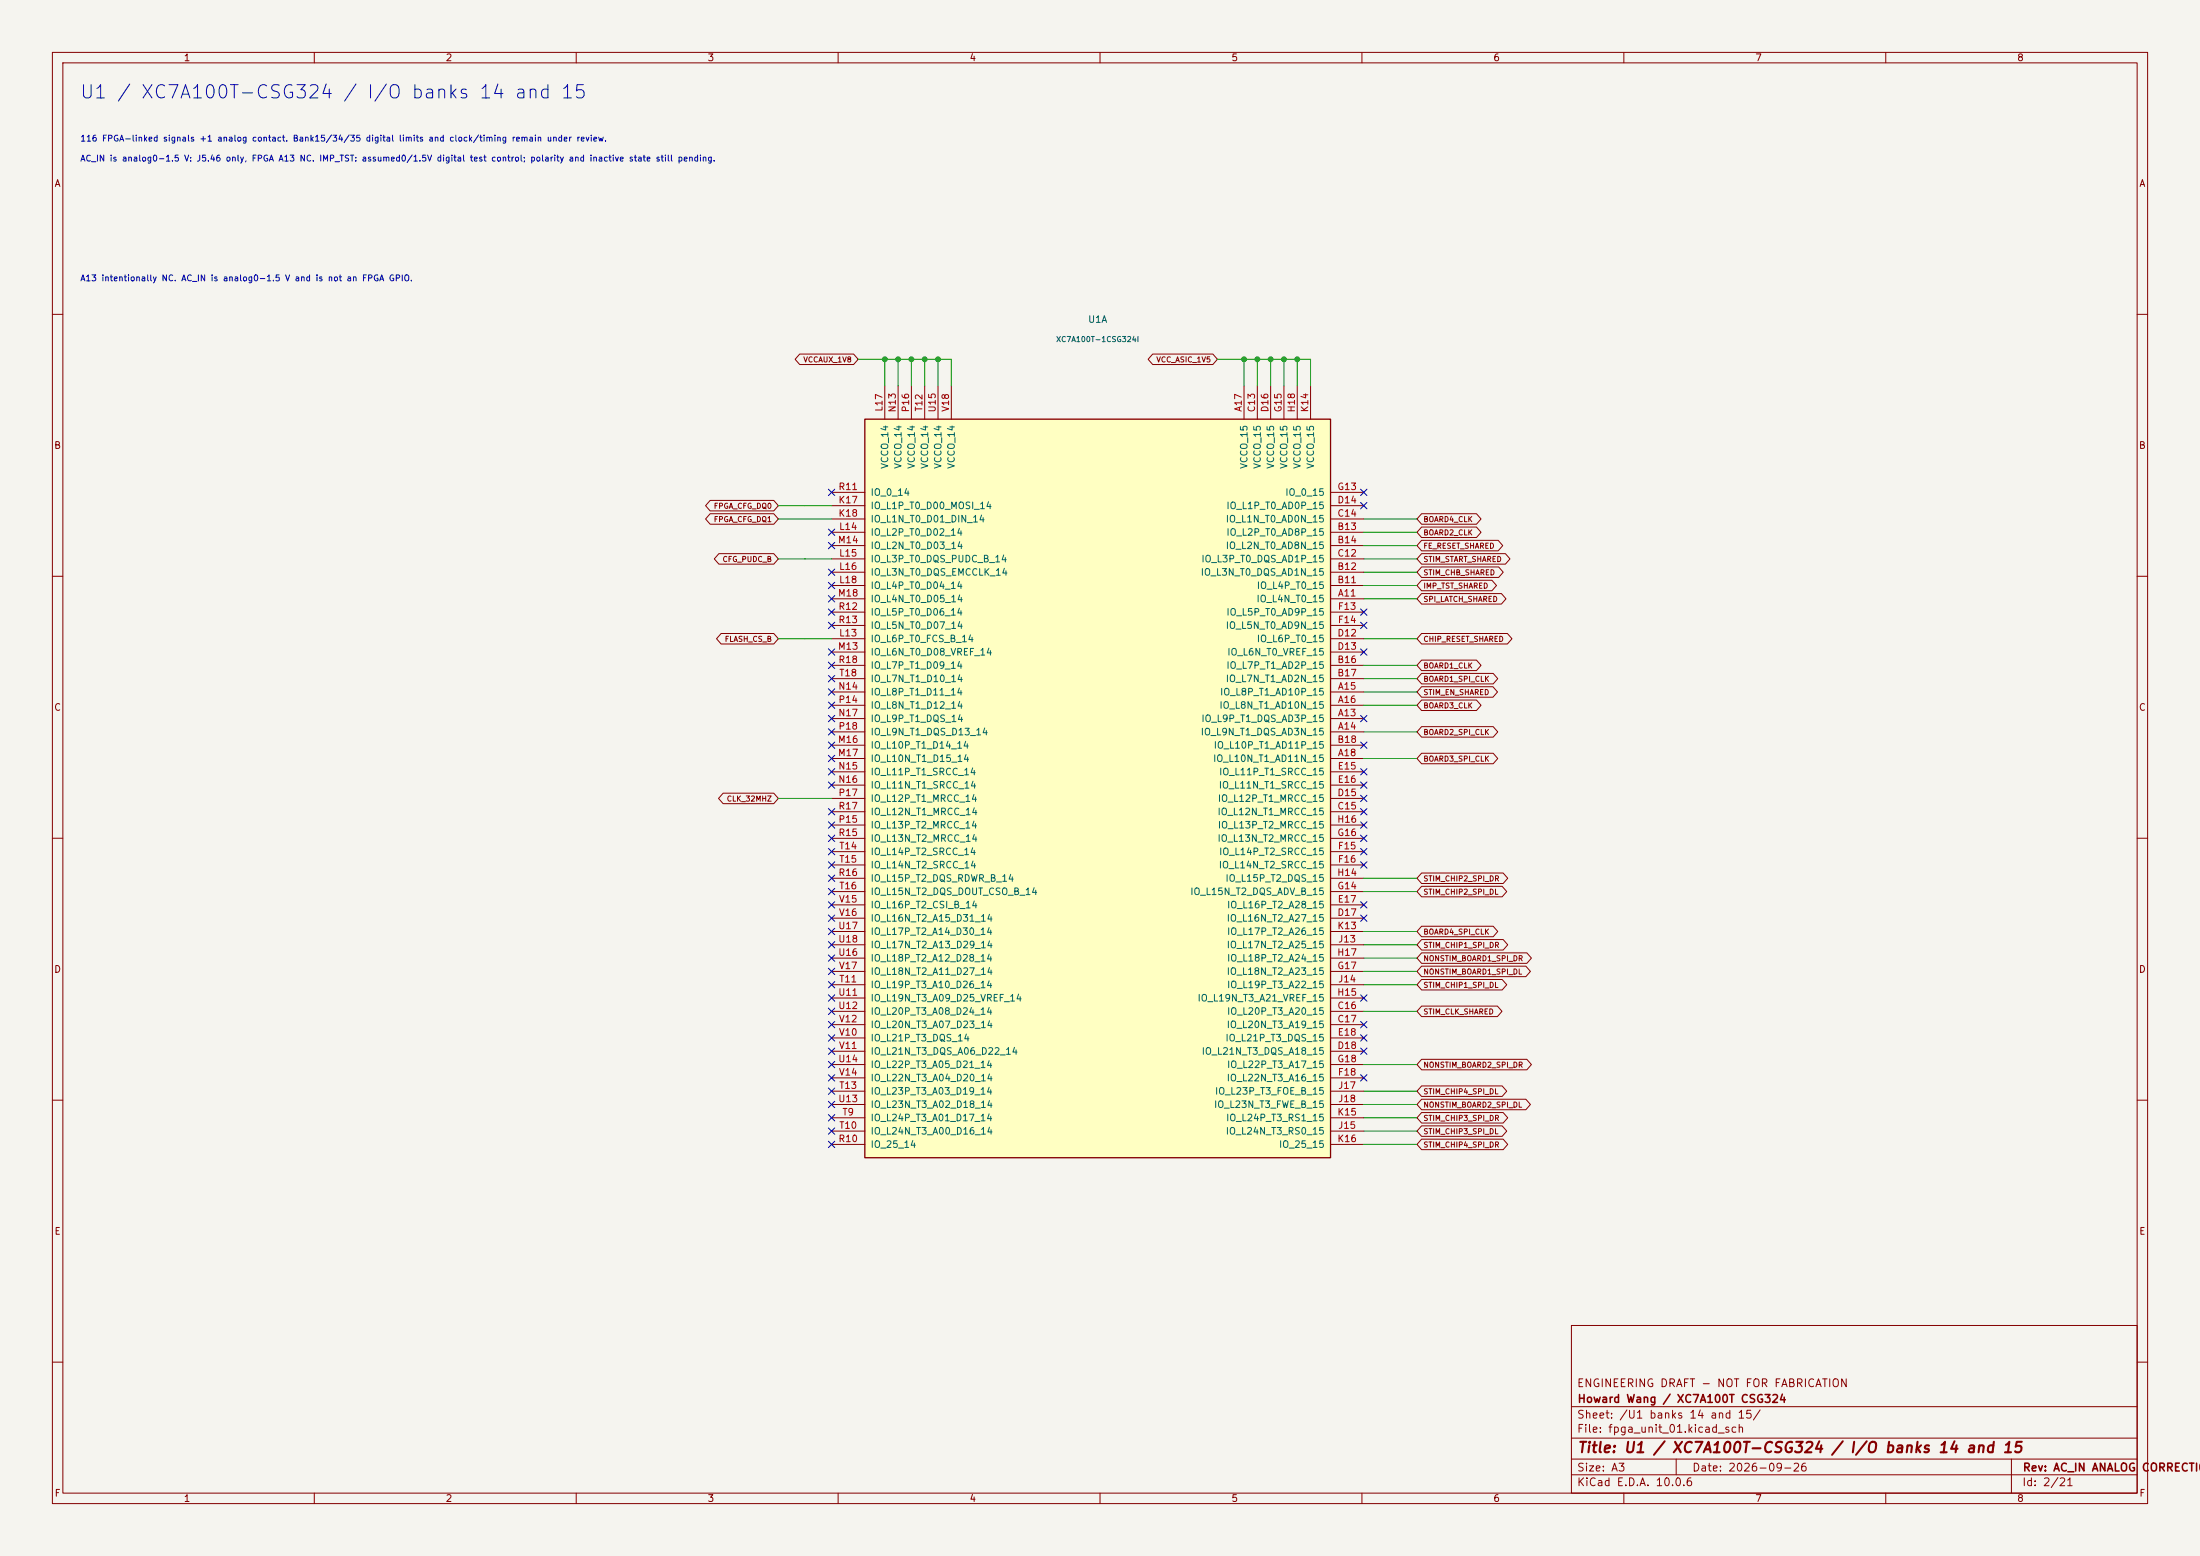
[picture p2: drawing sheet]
<svg xmlns="http://www.w3.org/2000/svg" width="420mm" height="297mm" viewBox="0 0 420 297" stroke-linecap="round" stroke-linejoin="round" font-family="sans-serif">
<path d="M0 0h420v297h-420z" fill="#f5f4ef" stroke="#f5f4ef" stroke-width=".19"/>
<g fill="none" stroke="#840000" stroke-width=".19">
<path d="M10 10h400v277h-400zM12 12h396v273h-396zM60 10v2M110 10v2M160 10v2M210 10v2M260 10v2M310 10v2M360 10v2M10 60h2M408 60h2M10 110h2"/>
<path d="M408 110h2M10 160h2M408 160h2M10 210h2M408 210h2M300 253h108v32h-108zM10 260h2M300 278.5h108M300 274.5h108M300 268.5h108M320 278.5v3M384 278.5v6.5"/>
<path d="M408 260h2M60 285v2M110 285v2M160 285v2M210 285v2M260 285v2M300 281.5h108M310 285v2M360 285v2"/>
</g>
<path d="M165.1 80h88.9v141h-88.9z" fill="#ffffc2"/>
<path d="M165.1 80h88.9v141h-88.9z" fill="none" stroke="#840000" stroke-width=".25"/>
<g fill="none" stroke="#840000" stroke-width=".19">
<path d="M152.7 67.6h10.3l.8 1-.8 1h-10.3l-.9-1zM168.9 73.7v6.3M171.4 73.7v6.3M174 73.7v6.3M176.5 73.7v6.3M179.1 73.7v6.3M181.6 73.7v6.3M220.1 67.6h11.4l.9 1-.9 1h-11.4l-.9-1zM237.5 73.7v6.3M240 73.7v6.3M242.6 73.7v6.3M245.1 73.7v6.3"/>
<path d="M247.6 73.7v6.3M250.2 73.7v6.3M135.6 95.5h12.1l.9 1-.9 1h-12.1l-.9-1zM135.6 98.1h12.1l.9 1-.9 1h-12.1l-.9-1zM158.7 99.1h6.4M158.7 96.5h6.4M158.7 94h6.4M254 99.1h6.3M254 96.5h6.3M254 94h6.3M271.4 98.1h10.5l.8 1-.8 1h-10.5l-.9-1zM137.2 105.7h10.5l.9 1-.9 1h-10.5l-.8-1z"/>
<path d="M158.7 114.3h6.4M158.7 111.8h6.4M158.7 109.2h6.4M158.7 101.6h6.4M158.7 104.1h6.4M158.7 106.7h6.4M158.7 116.8h6.4M158.7 119.4h6.4M254 114.3h6.3M254 111.8h6.3M254 109.2h6.3M254 101.6h6.3"/>
<path d="M254 104.1h6.3M254 106.7h6.3M254 116.8h6.3M254 119.4h6.3M271.4 105.7h16l.9 1-.9 1h-16l-.9-1zM271.4 103.1h14.6l.9 1-.9 1h-14.6l-.9-1zM271.4 100.6h10.5l.8 1-.8 1h-10.5l-.9-1zM271.4 108.2h14.7l.9 1-.9 1h-14.7l-.9-1zM271.4 110.8h13.4l.9 1-.9 1h-13.4l-.9-1zM271.4 113.3h15.2l.9 1-.9 1h-15.2l-.9-1zM137.7 120.9h10l.9 1-.9 1h-10l-.9-1zM158.7 137.2h6.4"/>
<path d="M158.7 139.7h6.4M158.7 132.1h6.4M158.7 134.6h6.4M158.7 127h6.4M158.7 129.5h6.4M158.7 121.9h6.4M158.7 124.5h6.4M254 137.2h6.3M254 139.7h6.3M254 132.1h6.3M254 134.6h6.3M254 127h6.3"/>
<path d="M254 129.5h6.3M254 121.9h6.3M254 124.5h6.3M271.4 120.9h16.4l.8 1-.8 1h-16.4l-.9-1zM271.4 128.5h13.7l.8 1-.8 1h-13.7l-.9-1zM271.4 126h10.5l.8 1-.8 1h-10.5l-.9-1zM271.4 133.6h10.5l.8 1-.8 1h-10.5l-.9-1zM271.4 131.1h13.6l.9 1-.9 1h-13.6l-.9-1zM271.4 138.7h13.7l.8 1-.8 1h-13.7l-.9-1zM138 151.4h9.7l.9 1-.9 1h-9.7l-.8-1zM158.7 144.8h6.4M158.7 142.2h6.4"/>
<path d="M158.7 154.9h6.4M158.7 152.4h6.4M158.7 147.3h6.4M158.7 149.9h6.4M158.7 157.5h6.4M254 144.8h6.3M254 142.2h6.3M254 154.9h6.3M254 152.4h6.3M254 147.3h6.3M254 149.9h6.3M254 157.5h6.3"/>
<path d="M271.4 143.8h13.7l.8 1-.8 1h-13.7l-.9-1zM158.7 175.3h6.4M158.7 172.7h6.4M158.7 162.6h6.4M158.7 165.1h6.4M158.7 170.2h6.4M158.7 160h6.4M158.7 167.6h6.4M158.7 177.8h6.4M254 175.3h6.3M254 172.7h6.3M254 162.6h6.3"/>
<path d="M254 165.1h6.3M254 170.2h6.3M254 160h6.3M254 167.6h6.3M254 177.8h6.3M271.4 179.3h15.6l.8 1-.8 1h-15.6l-.9-1zM271.4 176.8h13.7l.8 1-.8 1h-13.7l-.9-1zM271.4 169.2h15.4l.8 1-.8 1h-15.4l-.9-1zM271.4 166.6h15.6l.8 1-.8 1h-15.6l-.9-1zM158.7 193h6.4M158.7 195.6h6.4M158.7 198.1h6.4"/>
<path d="M158.7 185.4h6.4M158.7 190.5h6.4M158.7 182.9h6.4M158.7 180.3h6.4M158.7 188h6.4M254 193h6.3M254 195.6h6.3M254 198.1h6.3M254 185.4h6.3M254 190.5h6.3M254 182.9h6.3M254 180.3h6.3"/>
<path d="M254 188h6.3M271.4 184.4h19.9l.9 1-.9 1h-19.9l-.9-1zM271.4 181.9h20.1l.9 1-.9 1h-20.1l-.9-1zM271.4 187h15.4l.8 1-.8 1h-15.4l-.9-1zM271.4 192h14.5l.8 1-.8 1h-14.5l-.9-1zM158.7 200.7h6.4M158.7 205.7h6.4M158.7 203.2h6.4M158.7 215.9h6.4M158.7 208.3h6.4M158.7 210.8h6.4M158.7 213.4h6.4"/>
<path d="M158.7 218.4h6.4M254 200.7h6.3M254 205.7h6.3M254 203.2h6.3M254 215.9h6.3M254 208.3h6.3M254 210.8h6.3M254 213.4h6.3M254 218.4h6.3M271.4 209.8h19.9l.9 1-.9 1h-19.9l-.9-1zM271.4 202.2h20.1l.9 1-.9 1h-20.1l-.9-1zM271.4 214.9h15.4l.8 1-.8 1h-15.4l-.9-1z"/>
<path d="M271.4 207.3h15.4l.8 1-.8 1h-15.4l-.9-1zM271.4 217.4h15.6l.8 1-.8 1h-15.6l-.9-1zM271.4 212.4h15.6l.8 1-.8 1h-15.6l-.9-1z"/>
</g>
<g fill="none" stroke="#009600" stroke-width=".19">
<path d="M163.8 68.6h17.8v5.1M168.9 68.6v5.1M171.4 68.6v5.1M174 68.6v5.1M176.5 68.6v5.1M179.1 68.6v5.1M232.4 68.6h17.8v5.1M237.5 68.6v5.1M240 68.6v5.1M242.6 68.6v5.1M245.1 68.6v5.1M247.6 68.6v5.1"/>
<path d="M148.6 99.1h10.1M148.6 96.5h10.1M260.3 99.1h10.2M148.6 106.7h10.1M260.3 101.6h10.2M260.3 114.3h10.2M260.3 111.8h10.2M260.3 109.2h10.2M260.3 104.1h10.2M260.3 106.7h10.2M148.6 121.9h10.1M260.3 132.1h10.2"/>
<path d="M260.3 127h10.2M260.3 129.5h10.2M260.3 121.9h10.2M260.3 139.7h10.2M260.3 134.6h10.2M148.6 152.4h10.1M260.3 144.8h10.2M260.3 170.2h10.2M260.3 177.8h10.2M260.3 167.6h10.2M260.3 193h10.2M260.3 188h10.2"/>
<path d="M260.3 180.3h10.2M260.3 182.9h10.2M260.3 185.4h10.2M260.3 213.4h10.2M260.3 210.8h10.2M260.3 208.3h10.2M260.3 215.9h10.2M260.3 203.2h10.2M260.3 218.4h10.2"/>
</g>
<g fill="none" stroke="#000084" stroke-width=".19">
<path d="M158.1 93.4l1.3 1.2M159.4 93.4l-1.3 1.2M259.7 95.9l1.3 1.2M259.7 93.4l1.3 1.2M261 93.4l-1.3 1.2M261 95.9l-1.3 1.2M158.1 118.8l1.3 1.2M158.1 116.2l1.3 1.2M158.1 103.5l1.3 1.2M158.1 101l1.3 1.2M158.1 113.7l1.3 1.2M158.1 111.2l1.3 1.2"/>
<path d="M158.1 108.6l1.3 1.2M159.4 118.8l-1.3 1.2M159.4 116.2l-1.3 1.2M159.4 103.5l-1.3 1.2M159.4 101l-1.3 1.2M159.4 113.7l-1.3 1.2M159.4 111.2l-1.3 1.2M159.4 108.6l-1.3 1.2M259.7 118.8l1.3 1.2M259.7 116.2l1.3 1.2M261 118.8l-1.3 1.2M261 116.2l-1.3 1.2"/>
<path d="M158.1 131.5l1.3 1.2M158.1 134l1.3 1.2M158.1 136.6l1.3 1.2M158.1 139.1l1.3 1.2M158.1 126.4l1.3 1.2M158.1 123.9l1.3 1.2M158.1 128.9l1.3 1.2M159.4 131.5l-1.3 1.2M159.4 134l-1.3 1.2M159.4 136.6l-1.3 1.2M159.4 139.1l-1.3 1.2M159.4 126.4l-1.3 1.2"/>
<path d="M159.4 123.9l-1.3 1.2M159.4 128.9l-1.3 1.2M259.7 136.6l1.3 1.2M259.7 123.9l1.3 1.2M261 136.6l-1.3 1.2M261 123.9l-1.3 1.2M158.1 141.6l1.3 1.2M158.1 144.2l1.3 1.2M158.1 146.7l1.3 1.2M158.1 149.3l1.3 1.2M158.1 154.3l1.3 1.2M158.1 159.4l1.3 1.2"/>
<path d="M158.1 156.9l1.3 1.2M159.4 141.6l-1.3 1.2M159.4 144.2l-1.3 1.2M159.4 146.7l-1.3 1.2M159.4 149.3l-1.3 1.2M159.4 154.3l-1.3 1.2M159.4 159.4l-1.3 1.2M159.4 156.9l-1.3 1.2M259.7 151.8l1.3 1.2M259.7 159.4l1.3 1.2M259.7 154.3l1.3 1.2M259.7 141.6l1.3 1.2"/>
<path d="M259.7 149.3l1.3 1.2M259.7 146.7l1.3 1.2M259.7 156.9l1.3 1.2M261 151.8l-1.3 1.2M261 159.4l-1.3 1.2M261 154.3l-1.3 1.2M261 141.6l-1.3 1.2M261 149.3l-1.3 1.2M261 146.7l-1.3 1.2M261 156.9l-1.3 1.2M158.1 162l1.3 1.2M158.1 164.5l1.3 1.2"/>
<path d="M158.1 167l1.3 1.2M158.1 169.6l1.3 1.2M158.1 172.1l1.3 1.2M158.1 174.7l1.3 1.2M158.1 177.2l1.3 1.2M158.1 179.7l1.3 1.2M159.4 162l-1.3 1.2M159.4 164.5l-1.3 1.2M159.4 167l-1.3 1.2M159.4 169.6l-1.3 1.2M159.4 172.1l-1.3 1.2M159.4 174.7l-1.3 1.2"/>
<path d="M159.4 177.2l-1.3 1.2M159.4 179.7l-1.3 1.2M259.7 164.5l1.3 1.2M259.7 162l1.3 1.2M259.7 172.1l1.3 1.2M259.7 174.7l1.3 1.2M261 164.5l-1.3 1.2M261 162l-1.3 1.2M261 172.1l-1.3 1.2M261 174.7l-1.3 1.2M158.1 182.3l1.3 1.2M158.1 184.8l1.3 1.2"/>
<path d="M158.1 187.4l1.3 1.2M158.1 189.9l1.3 1.2M158.1 192.4l1.3 1.2M158.1 195l1.3 1.2M158.1 197.5l1.3 1.2M159.4 182.3l-1.3 1.2M159.4 184.8l-1.3 1.2M159.4 187.4l-1.3 1.2M159.4 189.9l-1.3 1.2M159.4 192.4l-1.3 1.2M159.4 195l-1.3 1.2M159.4 197.5l-1.3 1.2"/>
<path d="M259.7 195l1.3 1.2M259.7 197.5l1.3 1.2M259.7 189.9l1.3 1.2M261 195l-1.3 1.2M261 197.5l-1.3 1.2M261 189.9l-1.3 1.2M158.1 200.1l1.3 1.2M158.1 202.6l1.3 1.2M158.1 205.1l1.3 1.2M158.1 207.7l1.3 1.2M158.1 210.2l1.3 1.2M158.1 212.8l1.3 1.2"/>
<path d="M158.1 215.3l1.3 1.2M158.1 217.8l1.3 1.2M159.4 200.1l-1.3 1.2M159.4 202.6l-1.3 1.2M159.4 205.1l-1.3 1.2M159.4 207.7l-1.3 1.2M159.4 210.2l-1.3 1.2M159.4 212.8l-1.3 1.2M159.4 215.3l-1.3 1.2M159.4 217.8l-1.3 1.2M259.7 200.1l1.3 1.2M259.7 205.1l1.3 1.2"/>
<path d="M261 200.1l-1.3 1.2M261 205.1l-1.3 1.2"/>
</g>
<g fill="#009600" stroke="#009600" stroke-width=".19">
<circle cx="171.4" cy="68.6" r=".46"/>
<circle cx="168.9" cy="68.6" r=".46"/>
<circle cx="179.1" cy="68.6" r=".46"/>
<circle cx="174" cy="68.6" r=".46"/>
<circle cx="176.5" cy="68.6" r=".46"/>
<circle cx="237.5" cy="68.6" r=".46"/>
<circle cx="245.1" cy="68.6" r=".46"/>
<circle cx="247.6" cy="68.6" r=".46"/>
<circle cx="240" cy="68.6" r=".46"/>
<circle cx="242.6" cy="68.6" r=".46"/>
</g>
<text font-size="2.5" fill="#0000c2" x="15.1" y="19.5">U1 / XC7A100T-CSG324 / I/O banks 14 and 15</text>
<text font-size="2" fill="#840000" x="301" y="277.8">Title: U1 / XC7A100T-CSG324 / I/O banks 14 and 15</text>
<g font-size="1.5" fill="#840000">
<text x="300.9" y="265.1">ENGINEERING DRAFT - NOT FOR FABRICATION</text>
<text x="301" y="268.1">Howard Wang / XC7A100T CSG324</text>
<text x="300.9" y="273.8">File: fpga_unit_01.kicad_sch</text>
<text x="300.9" y="271.1">Sheet: /U1 banks 14 and 15/</text>
<text x="300.9" y="281.2">Size: A3</text>
<text x="322.9" y="281.2">Date: 2026-09-26</text>
<text x="386" y="281.2">Rev: AC_IN ANALOG</text>
<text x="408.8" y="281.2">CORRECTIO</text>
<text x="300.9" y="284">KiCad E.D.A. 10.0.6</text>
<text x="385.9" y="284">Id: 2/21</text>
</g>
<g font-size="1.3" fill="#840000">
<text x="35" y="12">1</text>
<text x="85" y="12">2</text>
<text x="135" y="12">3</text>
<text x="185" y="12">4</text>
<text x="235" y="12">5</text>
<text x="285" y="12">6</text>
<text x="335" y="12">7</text>
<text x="385" y="12">8</text>
<text x="10.3" y="36">A</text>
<text x="408.3" y="36">A</text>
<text x="10.2" y="86">B</text>
<text x="408.2" y="86">B</text>
<text x="10.2" y="136">C</text>
<text x="408.2" y="136">C</text>
<text x="10.2" y="186">D</text>
<text x="408.2" y="186">D</text>
<text x="10.3" y="236">E</text>
<text x="408.3" y="236">E</text>
<text x="10.3" y="286">F</text>
<text x="35" y="287">1</text>
<text x="85" y="287">2</text>
<text x="135" y="287">3</text>
<text x="185" y="287">4</text>
<text x="235" y="287">5</text>
<text x="285" y="287">6</text>
<text x="335" y="287">7</text>
<text x="385" y="287">8</text>
<text x="408.3" y="286">F</text>
</g>
<g font-size="1.3" fill="#006464">
<text x="207.6" y="61.9">U1A</text>
<text x="169.9" y="89.6" transform="rotate(-90 169.9 89.6)">VCCO_14</text>
<text x="172.4" y="89.6" transform="rotate(-90 172.4 89.6)">VCCO_14</text>
<text x="175" y="89.6" transform="rotate(-90 175 89.6)">VCCO_14</text>
<text x="177.5" y="89.6" transform="rotate(-90 177.5 89.6)">VCCO_14</text>
<text x="180" y="89.6" transform="rotate(-90 180 89.6)">VCCO_14</text>
<text x="182.6" y="89.6" transform="rotate(-90 182.6 89.6)">VCCO_14</text>
<text x="238.5" y="89.6" transform="rotate(-90 238.5 89.6)">VCCO_15</text>
<text x="241" y="89.6" transform="rotate(-90 241 89.6)">VCCO_15</text>
<text x="243.5" y="89.6" transform="rotate(-90 243.5 89.6)">VCCO_15</text>
<text x="246.1" y="89.6" transform="rotate(-90 246.1 89.6)">VCCO_15</text>
<text x="248.6" y="89.6" transform="rotate(-90 248.6 89.6)">VCCO_15</text>
<text x="251.2" y="89.6" transform="rotate(-90 251.2 89.6)">VCCO_15</text>
<text x="166.1" y="94.9">IO_0_14</text>
<text x="245.3" y="94.9">IO_0_15</text>
<text x="166.1" y="97.5">IO_L1P_T0_D00_MOSI_14</text>
<text x="166.1" y="100">IO_L1N_T0_D01_DIN_14</text>
<text x="233.9" y="100">IO_L1N_T0_AD0N_15</text>
<text x="234" y="97.5">IO_L1P_T0_AD0P_15</text>
<text x="166.1" y="102.6">IO_L2P_T0_D02_14</text>
<text x="166.1" y="107.6">IO_L3P_T0_DQS_PUDC_B_14</text>
<text x="166.1" y="105.1">IO_L2N_T0_D03_14</text>
<text x="229.2" y="107.6">IO_L3P_T0_DQS_AD1P_15</text>
<text x="233.9" y="105.1">IO_L2N_T0_AD8N_15</text>
<text x="234" y="102.6">IO_L2P_T0_AD8P_15</text>
<text x="166.1" y="110.2">IO_L3N_T0_DQS_EMCCLK_14</text>
<text x="166.1" y="112.7">IO_L4P_T0_D04_14</text>
<text x="229.1" y="110.2">IO_L3N_T0_DQS_AD1N_15</text>
<text x="239.8" y="112.7">IO_L4P_T0_15</text>
<text x="166.1" y="115.3">IO_L4N_T0_D05_14</text>
<text x="166.1" y="117.8">IO_L5P_T0_D06_14</text>
<text x="234" y="117.8">IO_L5P_T0_AD9P_15</text>
<text x="239.8" y="115.3">IO_L4N_T0_15</text>
<text x="166.1" y="122.9">IO_L6P_T0_FCS_B_14</text>
<text x="166.1" y="125.4">IO_L6N_T0_D08_VREF_14</text>
<text x="166.1" y="120.3">IO_L5N_T0_D07_14</text>
<text x="233.9" y="120.3">IO_L5N_T0_AD9N_15</text>
<text x="234.2" y="125.4">IO_L6N_T0_VREF_15</text>
<text x="239.8" y="122.9">IO_L6P_T0_15</text>
<text x="166.1" y="128">IO_L7P_T1_D09_14</text>
<text x="166.1" y="130.5">IO_L7N_T1_D10_14</text>
<text x="233.9" y="130.5">IO_L7N_T1_AD2N_15</text>
<text x="234" y="128">IO_L7P_T1_AD2P_15</text>
<text x="166.1" y="133">IO_L8P_T1_D11_14</text>
<text x="166.1" y="135.6">IO_L8N_T1_D12_14</text>
<text x="232.7" y="135.6">IO_L8N_T1_AD10N_15</text>
<text x="232.8" y="133">IO_L8P_T1_AD10P_15</text>
<text x="166.1" y="143.2">IO_L10P_T1_D14_14</text>
<text x="166.1" y="138.1">IO_L9P_T1_DQS_14</text>
<text x="166.1" y="140.7">IO_L9N_T1_DQS_D13_14</text>
<text x="229.1" y="140.7">IO_L9N_T1_DQS_AD3N_15</text>
<text x="229.2" y="138.1">IO_L9P_T1_DQS_AD3P_15</text>
<text x="231.6" y="143.2">IO_L10P_T1_AD11P_15</text>
<text x="166.1" y="145.7">IO_L10N_T1_D15_14</text>
<text x="166.1" y="148.3">IO_L11P_T1_SRCC_14</text>
<text x="231.5" y="145.7">IO_L10N_T1_AD11N_15</text>
<text x="232.6" y="148.3">IO_L11P_T1_SRCC_15</text>
<text x="166.1" y="150.8">IO_L11N_T1_SRCC_14</text>
<text x="166.1" y="153.4">IO_L12P_T1_MRCC_14</text>
<text x="166.1" y="155.9">IO_L12N_T1_MRCC_14</text>
<text x="232.3" y="155.9">IO_L12N_T1_MRCC_15</text>
<text x="232.4" y="153.4">IO_L12P_T1_MRCC_15</text>
<text x="232.6" y="150.8">IO_L11N_T1_SRCC_15</text>
<text x="166.1" y="158.4">IO_L13P_T2_MRCC_14</text>
<text x="166.1" y="161">IO_L13N_T2_MRCC_14</text>
<text x="232.3" y="161">IO_L13N_T2_MRCC_15</text>
<text x="232.4" y="158.4">IO_L13P_T2_MRCC_15</text>
<text x="166.1" y="163.5">IO_L14P_T2_SRCC_14</text>
<text x="166.1" y="166.1">IO_L14N_T2_SRCC_14</text>
<text x="232.6" y="166.1">IO_L14N_T2_SRCC_15</text>
<text x="232.6" y="163.5">IO_L14P_T2_SRCC_15</text>
<text x="166.1" y="168.6">IO_L15P_T2_DQS_RDWR_B_14</text>
<text x="166.1" y="171.1">IO_L15N_T2_DQS_DOUT_CSO_B_14</text>
<text x="166.1" y="173.7">IO_L16P_T2_CSI_B_14</text>
<text x="227.1" y="171.1">IO_L15N_T2_DQS_ADV_B_15</text>
<text x="233.8" y="168.6">IO_L15P_T2_DQS_15</text>
<text x="234.1" y="173.7">IO_L16P_T2_A28_15</text>
<text x="166.1" y="178.8">IO_L17P_T2_A14_D30_14</text>
<text x="166.1" y="176.2">IO_L16N_T2_A15_D31_14</text>
<text x="234.1" y="176.2">IO_L16N_T2_A27_15</text>
<text x="234.1" y="178.8">IO_L17P_T2_A26_15</text>
<text x="166.1" y="183.8">IO_L18P_T2_A12_D28_14</text>
<text x="166.1" y="181.3">IO_L17N_T2_A13_D29_14</text>
<text x="234.1" y="181.3">IO_L17N_T2_A25_15</text>
<text x="234.1" y="183.8">IO_L18P_T2_A24_15</text>
<text x="166.1" y="188.9">IO_L19P_T3_A10_D26_14</text>
<text x="166.1" y="191.5">IO_L19N_T3_A09_D25_VREF_14</text>
<text x="166.1" y="186.4">IO_L18N_T2_A11_D27_14</text>
<text x="228.5" y="191.5">IO_L19N_T3_A21_VREF_15</text>
<text x="234.1" y="186.4">IO_L18N_T2_A23_15</text>
<text x="234.1" y="188.9">IO_L19P_T3_A22_15</text>
<text x="166.1" y="194">IO_L20P_T3_A08_D24_14</text>
<text x="166.1" y="196.5">IO_L20N_T3_A07_D23_14</text>
<text x="234.1" y="196.5">IO_L20N_T3_A19_15</text>
<text x="234.1" y="194">IO_L20P_T3_A20_15</text>
<text x="166.1" y="199.1">IO_L21P_T3_DQS_14</text>
<text x="166.1" y="201.6">IO_L21N_T3_DQS_A06_D22_14</text>
<text x="229.3" y="201.6">IO_L21N_T3_DQS_A18_15</text>
<text x="233.8" y="199.1">IO_L21P_T3_DQS_15</text>
<text x="166.1" y="209.2">IO_L23P_T3_A03_D19_14</text>
<text x="166.1" y="204.2">IO_L22P_T3_A05_D21_14</text>
<text x="166.1" y="206.7">IO_L22N_T3_A04_D20_14</text>
<text x="231.8" y="209.2">IO_L23P_T3_FOE_B_15</text>
<text x="234.1" y="206.7">IO_L22N_T3_A16_15</text>
<text x="234.1" y="204.2">IO_L22P_T3_A17_15</text>
<text x="166.1" y="214.3">IO_L24P_T3_A01_D17_14</text>
<text x="166.1" y="211.8">IO_L23N_T3_A02_D18_14</text>
<text x="231.7" y="211.8">IO_L23N_T3_FWE_B_15</text>
<text x="233.9" y="214.3">IO_L24P_T3_RS1_15</text>
<text x="166.1" y="219.4">IO_25_14</text>
<text x="166.1" y="216.9">IO_L24N_T3_A00_D16_14</text>
<text x="233.9" y="216.9">IO_L24N_T3_RS0_15</text>
<text x="244" y="219.4">IO_25_15</text>
</g>
<g font-size="1.3" fill="#a90000">
<text x="168.8" y="78.7" transform="rotate(-90 168.8 78.7)">L17</text>
<text x="171.3" y="78.8" transform="rotate(-90 171.3 78.8)">N13</text>
<text x="173.9" y="78.8" transform="rotate(-90 173.9 78.8)">P16</text>
<text x="176.4" y="78.7" transform="rotate(-90 176.4 78.7)">T12</text>
<text x="178.9" y="78.8" transform="rotate(-90 178.9 78.8)">U15</text>
<text x="181.5" y="78.7" transform="rotate(-90 181.5 78.7)">V18</text>
<text x="237.4" y="78.7" transform="rotate(-90 237.4 78.7)">A17</text>
<text x="239.9" y="78.8" transform="rotate(-90 239.9 78.8)">C13</text>
<text x="242.4" y="78.8" transform="rotate(-90 242.4 78.8)">D16</text>
<text x="245" y="78.8" transform="rotate(-90 245 78.8)">G15</text>
<text x="247.5" y="78.8" transform="rotate(-90 247.5 78.8)">H18</text>
<text x="250.1" y="78.8" transform="rotate(-90 250.1 78.8)">K14</text>
<text x="160" y="93.8">R11</text>
<text x="255.2" y="93.8">G13</text>
<text x="160" y="96.4">K17</text>
<text x="160" y="98.9">K18</text>
<text x="160.1" y="101.5">L14</text>
<text x="255.2" y="101.5">B13</text>
<text x="255.2" y="98.9">C14</text>
<text x="255.2" y="96.4">D14</text>
<text x="159.9" y="104">M14</text>
<text x="160.1" y="106.5">L15</text>
<text x="255.2" y="104">B14</text>
<text x="255.2" y="106.5">C12</text>
<text x="160.1" y="109.1">L16</text>
<text x="160.1" y="111.6">L18</text>
<text x="255.2" y="111.6">B11</text>
<text x="255.2" y="109.1">B12</text>
<text x="159.9" y="114.2">M18</text>
<text x="160" y="116.7">R12</text>
<text x="160" y="119.2">R13</text>
<text x="255.3" y="114.2">A11</text>
<text x="255.3" y="116.7">F13</text>
<text x="255.3" y="119.2">F14</text>
<text x="159.9" y="124.3">M13</text>
<text x="160.1" y="121.8">L13</text>
<text x="255.2" y="121.8">D12</text>
<text x="255.2" y="124.3">D13</text>
<text x="159.9" y="131.9">N14</text>
<text x="160" y="126.9">R18</text>
<text x="160.1" y="129.4">T18</text>
<text x="255.2" y="126.9">B16</text>
<text x="255.2" y="129.4">B17</text>
<text x="255.3" y="131.9">A15</text>
<text x="159.9" y="137">N17</text>
<text x="160" y="134.5">P14</text>
<text x="255.3" y="137">A13</text>
<text x="255.3" y="134.5">A16</text>
<text x="159.9" y="142.1">M16</text>
<text x="160" y="139.6">P18</text>
<text x="255.2" y="142.1">B18</text>
<text x="255.3" y="139.6">A14</text>
<text x="159.9" y="144.6">M17</text>
<text x="159.9" y="147.2">N15</text>
<text x="159.9" y="149.7">N16</text>
<text x="255.3" y="147.2">E15</text>
<text x="255.3" y="149.7">E16</text>
<text x="255.3" y="144.6">A18</text>
<text x="160" y="152.3">P17</text>
<text x="160" y="154.8">R17</text>
<text x="255.2" y="154.8">C15</text>
<text x="255.2" y="152.3">D15</text>
<text x="160" y="157.3">P15</text>
<text x="160" y="159.9">R15</text>
<text x="255.2" y="157.3">H16</text>
<text x="255.2" y="159.9">G16</text>
<text x="160" y="167.5">R16</text>
<text x="160.1" y="162.4">T14</text>
<text x="160.1" y="165">T15</text>
<text x="255.2" y="167.5">H14</text>
<text x="255.3" y="162.4">F15</text>
<text x="255.3" y="165">F16</text>
<text x="160" y="172.6">V15</text>
<text x="160.1" y="170">T16</text>
<text x="255.2" y="170">G14</text>
<text x="255.3" y="172.6">E17</text>
<text x="159.9" y="177.7">U17</text>
<text x="160" y="175.1">V16</text>
<text x="255.2" y="175.1">D17</text>
<text x="255.2" y="177.7">K13</text>
<text x="159.9" y="182.7">U16</text>
<text x="159.9" y="180.2">U18</text>
<text x="160" y="185.3">V17</text>
<text x="255.2" y="182.7">H17</text>
<text x="255.2" y="185.3">G17</text>
<text x="255.4" y="180.2">J13</text>
<text x="159.9" y="190.4">U11</text>
<text x="160.1" y="187.8">T11</text>
<text x="255.2" y="190.4">H15</text>
<text x="255.4" y="187.8">J14</text>
<text x="159.9" y="192.9">U12</text>
<text x="160" y="198">V10</text>
<text x="160" y="195.4">V12</text>
<text x="255.2" y="192.9">C16</text>
<text x="255.2" y="195.4">C17</text>
<text x="255.3" y="198">E18</text>
<text x="159.9" y="203.1">U14</text>
<text x="160" y="200.5">V11</text>
<text x="255.2" y="200.5">D18</text>
<text x="255.2" y="203.1">G18</text>
<text x="160" y="205.6">V14</text>
<text x="160.1" y="208.1">T13</text>
<text x="255.3" y="205.6">F18</text>
<text x="255.4" y="208.1">J17</text>
<text x="159.9" y="210.7">U13</text>
<text x="160.1" y="215.8">T10</text>
<text x="160.7" y="213.2">T9</text>
<text x="255.2" y="213.2">K15</text>
<text x="255.4" y="215.8">J15</text>
<text x="255.4" y="210.7">J18</text>
<text x="160" y="218.3">R10</text>
<text x="255.2" y="218.3">K16</text>
</g>
<g font-size="1.1" fill="#0000c2">
<text x="15.2" y="27.3">116 FPGA-linked signals +1 analog contact. Bank15/34/35 digital limits and clock/timing remain under review.</text>
<text x="15.2" y="31.1">AC_IN is analog0-1.5 V: J5.46 only, FPGA A13 NC. IMP_TST: assumed0/1.5V digital test control; polarity and inactive state still pending.</text>
<text x="15.2" y="54">A13 intentionally NC. AC_IN is analog0-1.5 V and is not an FPGA GPIO.</text>
</g>
<text font-size="1" fill="#006464" x="201.5" y="65.5">XC7A100T-1CSG324I</text>
<g font-size="1" fill="#840000">
<text x="153.3" y="69.4">VCCAUX_1V8</text>
<text x="220.7" y="69.4">VCC_ASIC_1V5</text>
<text x="136.2" y="97.3">FPGA_CFG_DQ0</text>
<text x="136.2" y="99.9">FPGA_CFG_DQ1</text>
<text x="271.6" y="99.9">BOARD4_CLK</text>
<text x="137.8" y="107.5">CFG_PUDC_B</text>
<text x="271.6" y="107.5">STIM_START_SHARED</text>
<text x="271.6" y="105">FE_RESET_SHARED</text>
<text x="271.6" y="102.4">BOARD2_CLK</text>
<text x="271.6" y="110">STIM_CHB_SHARED</text>
<text x="271.6" y="112.6">IMP_TST_SHARED</text>
<text x="271.6" y="115.1">SPI_LATCH_SHARED</text>
<text x="138.3" y="122.7">FLASH_CS_B</text>
<text x="271.6" y="122.7">CHIP_RESET_SHARED</text>
<text x="271.6" y="130.4">BOARD1_SPI_CLK</text>
<text x="271.6" y="127.8">BOARD1_CLK</text>
<text x="271.6" y="135.4">BOARD3_CLK</text>
<text x="271.6" y="132.9">STIM_EN_SHARED</text>
<text x="271.6" y="140.5">BOARD2_SPI_CLK</text>
<text x="271.6" y="145.6">BOARD3_SPI_CLK</text>
<text x="138.6" y="153.2">CLK_32MHZ</text>
<text x="271.6" y="171">STIM_CHIP2_SPI_DL</text>
<text x="271.6" y="168.5">STIM_CHIP2_SPI_DR</text>
<text x="271.6" y="178.6">BOARD4_SPI_CLK</text>
<text x="271.6" y="183.7">NONSTIM_BOARD1_SPI_DR</text>
<text x="271.6" y="181.2">STIM_CHIP1_SPI_DR</text>
<text x="271.6" y="186.2">NONSTIM_BOARD1_SPI_DL</text>
<text x="271.6" y="188.8">STIM_CHIP1_SPI_DL</text>
<text x="271.6" y="193.9">STIM_CLK_SHARED</text>
<text x="271.6" y="204">NONSTIM_BOARD2_SPI_DR</text>
<text x="271.6" y="209.1">STIM_CHIP4_SPI_DL</text>
<text x="271.6" y="211.6">NONSTIM_BOARD2_SPI_DL</text>
<text x="271.6" y="214.2">STIM_CHIP3_SPI_DR</text>
<text x="271.6" y="216.7">STIM_CHIP3_SPI_DL</text>
<text x="271.6" y="219.3">STIM_CHIP4_SPI_DR</text>
</g>
</svg>
